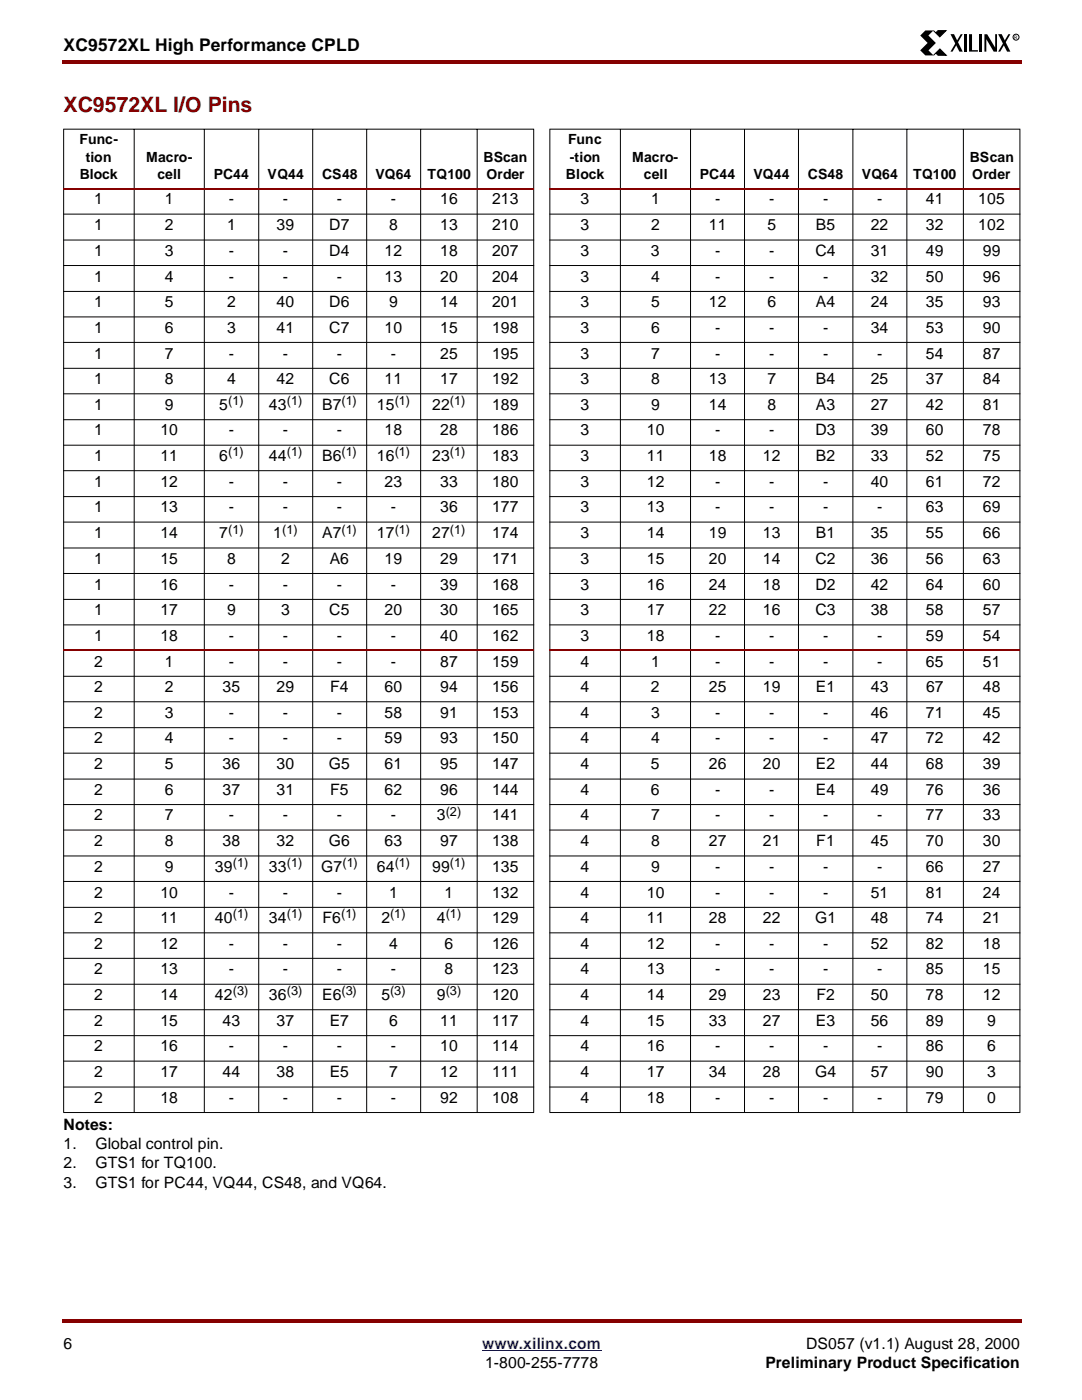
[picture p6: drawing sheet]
<svg xmlns="http://www.w3.org/2000/svg" width="216mm" height="279mm" viewBox="0 0 216 279" stroke-linecap="round" stroke-linejoin="round" font-family="sans-serif">
<g fill="#850000">
<path d="M12.3 12h.4v.7h-.4z"/>
<path d="M203.2 12h.3v.7h-.3z"/>
<path d="M12.7 12h190.5v.7h-190.5z"/>
</g>
<path d="M12.7 266.7h190.4v7.6h-190.4z" fill="#fff"/>
<path d="M96.1 269.2h23.7" fill="none" stroke="#00f" stroke-width=".2"/>
<g fill="#850000">
<path d="M12.3 262.9h.4v.7h-.4z"/>
<path d="M203.2 262.9h.3v.7h-.3z"/>
<path d="M12.7 262.9h190.5v.7h-190.5z"/>
</g>
<path d="M183.1 6h20v5.2h-20z" fill="#fff"/>
<path d="M184.3 6.1h1.6l-1 1 1.5 1.5-1.4 1.4 1 1h-1.7l-1-1 1.5-1.4-1.5-1.5zM189.3 6.8h.8l1.7 3.5h-.7zM191.4 6.8h.4l-2 3.5h-.5zM192 6.8h.6v3.5h-.6zM193 6.8h.6v3.2h1.2v.3h-1.8zM195.1 6.8h.6v3.5h-.6zM196.1 6.8h.6l1.5 2.7v-2.7h.4v3.5h-.6l-1.5-2.5v2.5h-.4zM198.8 6.8h.7l1.8 3.5h-.7zM200.9 6.8h.4l-2 3.5h-.5z" fill="#000"/>
<path d="M185.9 6.1l.5 .5 .5-.5h1.6l-1.3 1.3zM186.4 10.6l-.4 .4 1.2-1.2 1.3 1.2h-1.6z" fill="#000" stroke="#000" stroke-width=".2"/>
<g fill="none" stroke="#000" stroke-width=".2">
<path d="M12.6 25.7h93.8M12.7 25.8v195.9M26.7 25.7v196M40.7 25.7v196M51.5 25.7v196M62.3 25.7v196M73 25.7v196M83.8 25.7v196M95.1 25.7v196M106.3 25.8v195.9M109.5 25.7h93.8M109.5 25.8v195.9"/>
<path d="M123.6 25.7v196M137.6 25.7v196M148.3 25.7v196M159.1 25.7v196M169.9 25.7v196M180.7 25.7v196M191.9 25.7v196M203.2 25.8v195.9M12.6 42.7h93.8M12.6 47.8h93.8M12.6 52.9h93.8M12.6 58.1h93.8"/>
<path d="M109.5 42.7h93.8M109.5 47.8h93.8M109.5 52.9h93.8M109.5 58.1h93.8M12.6 63.2h93.8M12.6 68.2h93.8M12.6 73.4h93.8M12.6 78.5h93.8M109.5 63.2h93.8M109.5 68.2h93.8M109.5 73.4h93.8M109.5 78.5h93.8"/>
<path d="M12.6 83.7h93.8M12.6 88.7h93.8M12.6 93.8h93.8M12.6 99h93.8M109.5 83.7h93.8M109.5 88.7h93.8M109.5 93.8h93.8M109.5 99h93.8M12.6 104.1h93.8M12.6 109.2h93.8M12.6 114.3h93.8M12.6 119.5h93.8"/>
<path d="M109.5 104.1h93.8M109.5 109.2h93.8M109.5 114.3h93.8M109.5 119.5h93.8M12.6 124.6h93.8M12.6 134.8h93.8M12.6 139.9h93.8M109.5 124.6h93.8M109.5 134.8h93.8M109.5 139.9h93.8M12.6 145h93.8M12.6 150.1h93.8"/>
<path d="M12.6 155.3h93.8M109.5 145h93.8M109.5 150.1h93.8M109.5 155.3h93.8M12.6 160.4h93.8M12.6 165.4h93.8M12.6 170.6h93.8M12.6 175.7h93.8M109.5 160.4h93.8M109.5 165.4h93.8M109.5 170.6h93.8M109.5 175.7h93.8"/>
<path d="M12.6 180.9h93.8M12.6 185.9h93.8M12.6 191h93.8M12.6 196.2h93.8M109.5 180.9h93.8M109.5 185.9h93.8M109.5 191h93.8M109.5 196.2h93.8M12.6 201.3h93.8M12.6 206.4h93.8M12.6 211.5h93.8M12.6 216.7h93.8"/>
<path d="M109.5 201.3h93.8M109.5 206.4h93.8M109.5 211.5h93.8M109.5 216.7h93.8M12.6 221.7h93.8M109.5 221.7h93.8"/>
<circle cx="202.4" cy="7.4" r=".59"/>
</g>
<path d="M12.6 37.6h93.8M109.5 37.6h93.8M12.6 129.6h93.8M109.5 129.6h93.8" fill="none" stroke="#850000" stroke-width=".34"/>
<text font-size="4.2" fill="#850000" x="12.7" y="22.3">XC9572XL I/O Pins</text>
<text font-size="3.5" x="12.7" y="10.2">XC9572XL High Performance CPLD</text>
<g font-size="3.1">
<text x="18.8" y="40.7">1</text>
<text x="32.8" y="40.7">1</text>
<text x="45.6" y="40.7">-</text>
<text x="56.4" y="40.7">-</text>
<text x="67.1" y="40.7">-</text>
<text x="77.9" y="40.7">-</text>
<text x="87.7" y="40.7">16</text>
<text x="98" y="40.7">213</text>
<text x="115.6" y="40.7">3</text>
<text x="129.7" y="40.7">1</text>
<text x="142.5" y="40.7">-</text>
<text x="153.2" y="40.7">-</text>
<text x="164" y="40.7">-</text>
<text x="174.7" y="40.7">-</text>
<text x="184.5" y="40.7">41</text>
<text x="194.9" y="40.7">105</text>
<text x="18.8" y="45.9">1</text>
<text x="32.8" y="45.9">2</text>
<text x="45.3" y="45.9">1</text>
<text x="55.1" y="45.9">39</text>
<text x="65.6" y="45.9">D7</text>
<text x="77.5" y="45.9">8</text>
<text x="87.7" y="45.9">13</text>
<text x="98" y="45.9">210</text>
<text x="115.6" y="45.9">3</text>
<text x="129.7" y="45.9">2</text>
<text x="141.2" y="45.9">11</text>
<text x="152.9" y="45.9">5</text>
<text x="162.5" y="45.9">B5</text>
<text x="173.5" y="45.9">22</text>
<text x="184.5" y="45.9">32</text>
<text x="194.9" y="45.9">102</text>
<text x="18.8" y="51">1</text>
<text x="32.8" y="51">3</text>
<text x="45.6" y="51">-</text>
<text x="56.4" y="51">-</text>
<text x="65.6" y="51">D4</text>
<text x="76.6" y="51">12</text>
<text x="87.7" y="51">18</text>
<text x="98" y="51">207</text>
<text x="115.6" y="51">3</text>
<text x="129.7" y="51">3</text>
<text x="142.5" y="51">-</text>
<text x="153.2" y="51">-</text>
<text x="162.5" y="51">C4</text>
<text x="173.5" y="51">31</text>
<text x="184.5" y="51">49</text>
<text x="195.8" y="51">99</text>
<text x="18.8" y="56.1">1</text>
<text x="32.8" y="56.1">4</text>
<text x="45.6" y="56.1">-</text>
<text x="56.4" y="56.1">-</text>
<text x="67.1" y="56.1">-</text>
<text x="76.6" y="56.1">13</text>
<text x="87.7" y="56.1">20</text>
<text x="98" y="56.1">204</text>
<text x="115.6" y="56.1">3</text>
<text x="129.7" y="56.1">4</text>
<text x="142.5" y="56.1">-</text>
<text x="153.2" y="56.1">-</text>
<text x="164" y="56.1">-</text>
<text x="173.5" y="56.1">32</text>
<text x="184.5" y="56.1">50</text>
<text x="195.8" y="56.1">96</text>
<text x="18.8" y="61.2">1</text>
<text x="32.8" y="61.2">5</text>
<text x="45.3" y="61.2">2</text>
<text x="55.1" y="61.2">40</text>
<text x="65.6" y="61.2">D6</text>
<text x="77.5" y="61.2">9</text>
<text x="87.7" y="61.2">14</text>
<text x="98" y="61.2">201</text>
<text x="115.6" y="61.2">3</text>
<text x="129.7" y="61.2">5</text>
<text x="141.2" y="61.2">12</text>
<text x="152.9" y="61.2">6</text>
<text x="162.5" y="61.2">A4</text>
<text x="173.5" y="61.2">24</text>
<text x="184.5" y="61.2">35</text>
<text x="195.8" y="61.2">93</text>
<text x="18.8" y="66.3">1</text>
<text x="18.8" y="71.5">1</text>
<text x="32.8" y="66.3">6</text>
<text x="32.8" y="71.5">7</text>
<text x="45.3" y="66.3">3</text>
<text x="45.6" y="71.5">-</text>
<text x="55.1" y="66.3">41</text>
<text x="56.4" y="71.5">-</text>
<text x="65.6" y="66.3">C7</text>
<text x="67.1" y="71.5">-</text>
<text x="76.6" y="66.3">10</text>
<text x="77.9" y="71.5">-</text>
<text x="87.7" y="71.5">25</text>
<text x="87.7" y="66.3">15</text>
<text x="98" y="71.5">195</text>
<text x="98" y="66.3">198</text>
<text x="115.6" y="71.5">3</text>
<text x="115.6" y="66.3">3</text>
<text x="129.7" y="71.5">7</text>
<text x="129.7" y="66.3">6</text>
<text x="142.5" y="71.5">-</text>
<text x="142.5" y="66.3">-</text>
<text x="153.2" y="71.5">-</text>
<text x="153.2" y="66.3">-</text>
<text x="164" y="71.5">-</text>
<text x="164" y="66.3">-</text>
<text x="173.5" y="66.3">34</text>
<text x="174.7" y="71.5">-</text>
<text x="184.5" y="71.5">54</text>
<text x="184.5" y="66.3">53</text>
<text x="195.8" y="71.5">87</text>
<text x="195.8" y="66.3">90</text>
<text x="18.8" y="76.5">1</text>
<text x="32.8" y="76.5">8</text>
<text x="45.3" y="76.5">4</text>
<text x="55.1" y="76.5">42</text>
<text x="65.6" y="76.5">C6</text>
<text x="76.6" y="76.5">11</text>
<text x="87.7" y="76.5">17</text>
<text x="98" y="76.5">192</text>
<text x="115.6" y="76.5">3</text>
<text x="129.7" y="76.5">8</text>
<text x="141.2" y="76.5">13</text>
<text x="152.9" y="76.5">7</text>
<text x="162.5" y="76.5">B4</text>
<text x="173.5" y="76.5">25</text>
<text x="184.5" y="76.5">37</text>
<text x="195.8" y="76.5">84</text>
<text x="18.8" y="81.7">1</text>
<text x="32.8" y="81.7">9</text>
<text x="43.7" y="81.7">5</text>
<text x="53.6" y="81.7">43</text>
<text x="64.2" y="81.7">B7</text>
<text x="75.1" y="81.7">15</text>
<text x="86.1" y="81.7">22</text>
<text x="98" y="81.7">189</text>
<text x="115.6" y="81.7">3</text>
<text x="129.7" y="81.7">9</text>
<text x="141.2" y="81.7">14</text>
<text x="152.9" y="81.7">8</text>
<text x="162.5" y="81.7">A3</text>
<text x="173.5" y="81.7">27</text>
<text x="184.5" y="81.7">42</text>
<text x="195.8" y="81.7">81</text>
<text x="18.8" y="86.8">1</text>
<text x="32" y="86.8">10</text>
<text x="45.6" y="86.8">-</text>
<text x="56.4" y="86.8">-</text>
<text x="67.1" y="86.8">-</text>
<text x="76.6" y="86.8">18</text>
<text x="87.7" y="86.8">28</text>
<text x="98" y="86.8">186</text>
<text x="115.6" y="86.8">3</text>
<text x="128.8" y="86.8">10</text>
<text x="142.5" y="86.8">-</text>
<text x="153.2" y="86.8">-</text>
<text x="162.5" y="86.8">D3</text>
<text x="173.5" y="86.8">39</text>
<text x="184.5" y="86.8">60</text>
<text x="195.8" y="86.8">78</text>
<text x="18.8" y="92">1</text>
<text x="32" y="92">11</text>
<text x="43.7" y="92">6</text>
<text x="53.6" y="92">44</text>
<text x="64.2" y="92">B6</text>
<text x="75.1" y="92">16</text>
<text x="86.1" y="92">23</text>
<text x="98" y="92">183</text>
<text x="115.6" y="92">3</text>
<text x="128.8" y="92">11</text>
<text x="141.2" y="92">18</text>
<text x="152" y="92">12</text>
<text x="162.5" y="92">B2</text>
<text x="173.5" y="92">33</text>
<text x="184.5" y="92">52</text>
<text x="195.8" y="92">75</text>
<text x="18.8" y="97">1</text>
<text x="32" y="97">12</text>
<text x="45.6" y="97">-</text>
<text x="56.4" y="97">-</text>
<text x="67.1" y="97">-</text>
<text x="76.6" y="97">23</text>
<text x="87.7" y="97">33</text>
<text x="98" y="97">180</text>
<text x="115.6" y="97">3</text>
<text x="128.8" y="97">12</text>
<text x="142.5" y="97">-</text>
<text x="153.2" y="97">-</text>
<text x="164" y="97">-</text>
<text x="173.5" y="97">40</text>
<text x="184.5" y="97">61</text>
<text x="195.8" y="97">72</text>
<text x="18.8" y="102.1">1</text>
<text x="18.8" y="107.3">1</text>
<text x="32" y="102.1">13</text>
<text x="32" y="107.3">14</text>
<text x="43.7" y="107.3">7</text>
<text x="45.6" y="102.1">-</text>
<text x="54.4" y="107.3">1</text>
<text x="56.4" y="102.1">-</text>
<text x="64.2" y="107.3">A7</text>
<text x="67.1" y="102.1">-</text>
<text x="75.1" y="107.3">17</text>
<text x="77.9" y="102.1">-</text>
<text x="86.1" y="107.3">27</text>
<text x="87.7" y="102.1">36</text>
<text x="98" y="102.1">177</text>
<text x="98" y="107.3">174</text>
<text x="115.6" y="102.1">3</text>
<text x="115.6" y="107.3">3</text>
<text x="128.8" y="102.1">13</text>
<text x="128.8" y="107.3">14</text>
<text x="141.2" y="107.3">19</text>
<text x="142.5" y="102.1">-</text>
<text x="152" y="107.3">13</text>
<text x="153.2" y="102.1">-</text>
<text x="162.5" y="107.3">B1</text>
<text x="164" y="102.1">-</text>
<text x="173.5" y="107.3">35</text>
<text x="174.7" y="102.1">-</text>
<text x="184.5" y="102.1">63</text>
<text x="184.5" y="107.3">55</text>
<text x="195.8" y="102.1">69</text>
<text x="195.8" y="107.3">66</text>
<text x="18.8" y="112.4">1</text>
<text x="32" y="112.4">15</text>
<text x="45.3" y="112.4">8</text>
<text x="56" y="112.4">2</text>
<text x="65.7" y="112.4">A6</text>
<text x="76.6" y="112.4">19</text>
<text x="87.7" y="112.4">29</text>
<text x="98" y="112.4">171</text>
<text x="115.6" y="112.4">3</text>
<text x="128.8" y="112.4">15</text>
<text x="141.2" y="112.4">20</text>
<text x="152" y="112.4">14</text>
<text x="162.5" y="112.4">C2</text>
<text x="173.5" y="112.4">36</text>
<text x="184.5" y="112.4">56</text>
<text x="195.8" y="112.4">63</text>
<text x="18.8" y="117.5">1</text>
<text x="32" y="117.5">16</text>
<text x="45.6" y="117.5">-</text>
<text x="56.4" y="117.5">-</text>
<text x="67.1" y="117.5">-</text>
<text x="77.9" y="117.5">-</text>
<text x="87.7" y="117.5">39</text>
<text x="98" y="117.5">168</text>
<text x="115.6" y="117.5">3</text>
<text x="128.8" y="117.5">16</text>
<text x="141.2" y="117.5">24</text>
<text x="152" y="117.5">18</text>
<text x="162.5" y="117.5">D2</text>
<text x="173.5" y="117.5">42</text>
<text x="184.5" y="117.5">64</text>
<text x="195.8" y="117.5">60</text>
<text x="18.8" y="122.6">1</text>
<text x="32" y="122.6">17</text>
<text x="45.3" y="122.6">9</text>
<text x="56" y="122.6">3</text>
<text x="65.6" y="122.6">C5</text>
<text x="76.6" y="122.6">20</text>
<text x="87.7" y="122.6">30</text>
<text x="98" y="122.6">165</text>
<text x="115.6" y="122.6">3</text>
<text x="128.8" y="122.6">17</text>
<text x="141.2" y="122.6">22</text>
<text x="152" y="122.6">16</text>
<text x="162.5" y="122.6">C3</text>
<text x="173.5" y="122.6">38</text>
<text x="184.5" y="122.6">58</text>
<text x="195.8" y="122.6">57</text>
<text x="18.8" y="127.7">1</text>
<text x="32" y="127.7">18</text>
<text x="45.6" y="127.7">-</text>
<text x="56.4" y="127.7">-</text>
<text x="67.1" y="127.7">-</text>
<text x="77.9" y="127.7">-</text>
<text x="87.7" y="127.7">40</text>
<text x="98" y="127.7">162</text>
<text x="115.6" y="127.7">3</text>
<text x="128.8" y="127.7">18</text>
<text x="142.5" y="127.7">-</text>
<text x="153.2" y="127.7">-</text>
<text x="164" y="127.7">-</text>
<text x="174.7" y="127.7">-</text>
<text x="184.5" y="127.7">59</text>
<text x="195.8" y="127.7">54</text>
<text x="18.8" y="132.8">2</text>
<text x="18.8" y="137.9">2</text>
<text x="32.8" y="132.8">1</text>
<text x="32.8" y="137.9">2</text>
<text x="44.3" y="137.9">35</text>
<text x="45.6" y="132.8">-</text>
<text x="55.1" y="137.9">29</text>
<text x="56.4" y="132.8">-</text>
<text x="65.8" y="137.9">F4</text>
<text x="67.1" y="132.8">-</text>
<text x="76.6" y="137.9">60</text>
<text x="77.9" y="132.8">-</text>
<text x="87.7" y="137.9">94</text>
<text x="87.7" y="132.8">87</text>
<text x="98" y="137.9">156</text>
<text x="98" y="132.8">159</text>
<text x="115.6" y="137.9">4</text>
<text x="115.6" y="132.8">4</text>
<text x="129.7" y="137.9">2</text>
<text x="129.7" y="132.8">1</text>
<text x="141.2" y="137.9">25</text>
<text x="142.5" y="132.8">-</text>
<text x="152" y="137.9">19</text>
<text x="153.2" y="132.8">-</text>
<text x="162.5" y="137.9">E1</text>
<text x="164" y="132.8">-</text>
<text x="173.5" y="137.9">43</text>
<text x="174.7" y="132.8">-</text>
<text x="184.5" y="132.8">65</text>
<text x="184.5" y="137.9">67</text>
<text x="195.8" y="132.8">51</text>
<text x="195.8" y="137.9">48</text>
<text x="18.8" y="143.1">2</text>
<text x="32.8" y="143.1">3</text>
<text x="45.6" y="143.1">-</text>
<text x="56.4" y="143.1">-</text>
<text x="67.1" y="143.1">-</text>
<text x="76.6" y="143.1">58</text>
<text x="87.7" y="143.1">91</text>
<text x="98" y="143.1">153</text>
<text x="115.6" y="143.1">4</text>
<text x="129.7" y="143.1">3</text>
<text x="142.5" y="143.1">-</text>
<text x="153.2" y="143.1">-</text>
<text x="164" y="143.1">-</text>
<text x="173.5" y="143.1">46</text>
<text x="184.5" y="143.1">71</text>
<text x="195.8" y="143.1">45</text>
<text x="18.8" y="148.2">2</text>
<text x="32.8" y="148.2">4</text>
<text x="45.6" y="148.2">-</text>
<text x="56.4" y="148.2">-</text>
<text x="67.1" y="148.2">-</text>
<text x="76.6" y="148.2">59</text>
<text x="87.7" y="148.2">93</text>
<text x="98" y="148.2">150</text>
<text x="115.6" y="148.2">4</text>
<text x="129.7" y="148.2">4</text>
<text x="142.5" y="148.2">-</text>
<text x="153.2" y="148.2">-</text>
<text x="164" y="148.2">-</text>
<text x="173.5" y="148.2">47</text>
<text x="184.5" y="148.2">72</text>
<text x="195.8" y="148.2">42</text>
<text x="18.8" y="153.3">2</text>
<text x="32.8" y="153.3">5</text>
<text x="44.3" y="153.3">36</text>
<text x="55.1" y="153.3">30</text>
<text x="65.5" y="153.3">G5</text>
<text x="76.6" y="153.3">61</text>
<text x="87.7" y="153.3">95</text>
<text x="98" y="153.3">147</text>
<text x="115.6" y="153.3">4</text>
<text x="129.7" y="153.3">5</text>
<text x="141.2" y="153.3">26</text>
<text x="152" y="153.3">20</text>
<text x="162.5" y="153.3">E2</text>
<text x="173.5" y="153.3">44</text>
<text x="184.5" y="153.3">68</text>
<text x="195.8" y="153.3">39</text>
<text x="18.8" y="158.4">2</text>
<text x="32.8" y="158.4">6</text>
<text x="44.3" y="158.4">37</text>
<text x="55.1" y="158.4">31</text>
<text x="65.8" y="158.4">F5</text>
<text x="76.6" y="158.4">62</text>
<text x="87.7" y="158.4">96</text>
<text x="98" y="158.4">144</text>
<text x="115.6" y="158.4">4</text>
<text x="129.7" y="158.4">6</text>
<text x="142.5" y="158.4">-</text>
<text x="153.2" y="158.4">-</text>
<text x="162.5" y="158.4">E4</text>
<text x="173.5" y="158.4">49</text>
<text x="184.5" y="158.4">76</text>
<text x="195.8" y="158.4">36</text>
<text x="18.8" y="163.5">2</text>
<text x="32.8" y="163.5">7</text>
<text x="45.6" y="163.5">-</text>
<text x="56.4" y="163.5">-</text>
<text x="67.1" y="163.5">-</text>
<text x="77.9" y="163.5">-</text>
<text x="87" y="163.5">3</text>
<text x="98" y="163.5">141</text>
<text x="115.6" y="163.5">4</text>
<text x="129.7" y="163.5">7</text>
<text x="142.5" y="163.5">-</text>
<text x="153.2" y="163.5">-</text>
<text x="164" y="163.5">-</text>
<text x="174.7" y="163.5">-</text>
<text x="184.5" y="163.5">77</text>
<text x="195.8" y="163.5">33</text>
<text x="18.8" y="168.7">2</text>
<text x="18.8" y="173.7">2</text>
<text x="32.8" y="168.7">8</text>
<text x="32.8" y="173.7">9</text>
<text x="42.8" y="173.7">39</text>
<text x="44.3" y="168.7">38</text>
<text x="53.6" y="173.7">33</text>
<text x="55.1" y="168.7">32</text>
<text x="64" y="173.7">G7</text>
<text x="65.5" y="168.7">G6</text>
<text x="75.1" y="173.7">64</text>
<text x="76.6" y="168.7">63</text>
<text x="86.1" y="173.7">99</text>
<text x="87.7" y="168.7">97</text>
<text x="98" y="168.7">138</text>
<text x="98" y="173.7">135</text>
<text x="115.6" y="168.7">4</text>
<text x="115.6" y="173.7">4</text>
<text x="129.7" y="168.7">8</text>
<text x="129.7" y="173.7">9</text>
<text x="141.2" y="168.7">27</text>
<text x="142.5" y="173.7">-</text>
<text x="152" y="168.7">21</text>
<text x="153.2" y="173.7">-</text>
<text x="162.6" y="168.7">F1</text>
<text x="164" y="173.7">-</text>
<text x="173.5" y="168.7">45</text>
<text x="174.7" y="173.7">-</text>
<text x="184.5" y="173.7">66</text>
<text x="184.5" y="168.7">70</text>
<text x="195.8" y="173.7">27</text>
<text x="195.8" y="168.7">30</text>
<text x="18.8" y="178.9">2</text>
<text x="32" y="178.9">10</text>
<text x="45.6" y="178.9">-</text>
<text x="56.4" y="178.9">-</text>
<text x="67.1" y="178.9">-</text>
<text x="77.5" y="178.9">1</text>
<text x="88.5" y="178.9">1</text>
<text x="98" y="178.9">132</text>
<text x="115.6" y="178.9">4</text>
<text x="128.8" y="178.9">10</text>
<text x="142.5" y="178.9">-</text>
<text x="153.2" y="178.9">-</text>
<text x="164" y="178.9">-</text>
<text x="173.5" y="178.9">51</text>
<text x="184.5" y="178.9">81</text>
<text x="195.8" y="178.9">24</text>
<text x="18.8" y="184">2</text>
<text x="32" y="184">11</text>
<text x="42.8" y="184">40</text>
<text x="53.6" y="184">34</text>
<text x="64.2" y="184">F6</text>
<text x="76" y="184">2</text>
<text x="87" y="184">4</text>
<text x="98" y="184">129</text>
<text x="115.6" y="184">4</text>
<text x="128.8" y="184">11</text>
<text x="141.2" y="184">28</text>
<text x="152" y="184">22</text>
<text x="162.4" y="184">G1</text>
<text x="173.5" y="184">48</text>
<text x="184.5" y="184">74</text>
<text x="195.8" y="184">21</text>
<text x="18.8" y="189.2">2</text>
<text x="32" y="189.2">12</text>
<text x="45.6" y="189.2">-</text>
<text x="56.4" y="189.2">-</text>
<text x="67.1" y="189.2">-</text>
<text x="77.5" y="189.2">4</text>
<text x="88.5" y="189.2">6</text>
<text x="98" y="189.2">126</text>
<text x="115.6" y="189.2">4</text>
<text x="128.8" y="189.2">12</text>
<text x="142.5" y="189.2">-</text>
<text x="153.2" y="189.2">-</text>
<text x="164" y="189.2">-</text>
<text x="173.5" y="189.2">52</text>
<text x="184.5" y="189.2">82</text>
<text x="195.8" y="189.2">18</text>
<text x="18.8" y="194.2">2</text>
<text x="32" y="194.2">13</text>
<text x="45.6" y="194.2">-</text>
<text x="56.4" y="194.2">-</text>
<text x="67.1" y="194.2">-</text>
<text x="77.9" y="194.2">-</text>
<text x="88.5" y="194.2">8</text>
<text x="98" y="194.2">123</text>
<text x="115.6" y="194.2">4</text>
<text x="128.8" y="194.2">13</text>
<text x="142.5" y="194.2">-</text>
<text x="153.2" y="194.2">-</text>
<text x="164" y="194.2">-</text>
<text x="174.7" y="194.2">-</text>
<text x="184.5" y="194.2">85</text>
<text x="195.8" y="194.2">15</text>
<text x="18.8" y="199.3">2</text>
<text x="32" y="199.3">14</text>
<text x="42.8" y="199.3">42</text>
<text x="53.6" y="199.3">36</text>
<text x="64.2" y="199.3">E6</text>
<text x="76" y="199.3">5</text>
<text x="87" y="199.3">9</text>
<text x="98" y="199.3">120</text>
<text x="115.6" y="199.3">4</text>
<text x="128.8" y="199.3">14</text>
<text x="141.2" y="199.3">29</text>
<text x="152" y="199.3">23</text>
<text x="162.6" y="199.3">F2</text>
<text x="173.5" y="199.3">50</text>
<text x="184.5" y="199.3">78</text>
<text x="195.8" y="199.3">12</text>
<text x="18.8" y="204.5">2</text>
<text x="18.8" y="209.6">2</text>
<text x="32" y="204.5">15</text>
<text x="32" y="209.6">16</text>
<text x="44.3" y="204.5">43</text>
<text x="45.6" y="209.6">-</text>
<text x="55.1" y="204.5">37</text>
<text x="56.4" y="209.6">-</text>
<text x="65.7" y="204.5">E7</text>
<text x="67.1" y="209.6">-</text>
<text x="77.5" y="204.5">6</text>
<text x="77.9" y="209.6">-</text>
<text x="87.7" y="209.6">10</text>
<text x="87.7" y="204.5">11</text>
<text x="98" y="209.6">114</text>
<text x="98" y="204.5">117</text>
<text x="115.6" y="209.6">4</text>
<text x="115.6" y="204.5">4</text>
<text x="128.8" y="209.6">16</text>
<text x="128.8" y="204.5">15</text>
<text x="141.2" y="204.5">33</text>
<text x="142.5" y="209.6">-</text>
<text x="152" y="204.5">27</text>
<text x="153.2" y="209.6">-</text>
<text x="162.5" y="204.5">E3</text>
<text x="164" y="209.6">-</text>
<text x="173.5" y="204.5">56</text>
<text x="174.7" y="209.6">-</text>
<text x="184.5" y="209.6">86</text>
<text x="184.5" y="204.5">89</text>
<text x="196.7" y="209.6">6</text>
<text x="196.7" y="204.5">9</text>
<text x="18.8" y="214.7">2</text>
<text x="32" y="214.7">17</text>
<text x="44.3" y="214.7">44</text>
<text x="55.1" y="214.7">38</text>
<text x="65.7" y="214.7">E5</text>
<text x="77.5" y="214.7">7</text>
<text x="87.7" y="214.7">12</text>
<text x="98" y="214.7">111</text>
<text x="115.6" y="214.7">4</text>
<text x="128.8" y="214.7">17</text>
<text x="141.2" y="214.7">34</text>
<text x="152" y="214.7">28</text>
<text x="162.4" y="214.7">G4</text>
<text x="173.5" y="214.7">57</text>
<text x="184.5" y="214.7">90</text>
<text x="196.7" y="214.7">3</text>
<text x="18.8" y="219.8">2</text>
<text x="32" y="219.8">18</text>
<text x="45.6" y="219.8">-</text>
<text x="56.4" y="219.8">-</text>
<text x="67.1" y="219.8">-</text>
<text x="77.9" y="219.8">-</text>
<text x="87.7" y="219.8">92</text>
<text x="98" y="219.8">108</text>
<text x="115.6" y="219.8">4</text>
<text x="128.8" y="219.8">18</text>
<text x="142.5" y="219.8">-</text>
<text x="153.2" y="219.8">-</text>
<text x="164" y="219.8">-</text>
<text x="174.7" y="219.8">-</text>
<text x="184.5" y="219.8">79</text>
<text x="196.7" y="219.8">0</text>
<text x="12.7" y="225.1">Notes:</text>
<text x="12.7" y="228.9">1.</text>
<text x="12.7" y="232.8">2.</text>
<text x="19" y="232.8">GTS1 for TQ100.</text>
<text x="19" y="228.9">Global control pin.</text>
<text x="12.7" y="236.7">3.</text>
<text x="19" y="236.7">GTS1 for PC44, VQ44, CS48, and VQ64.</text>
<text x="12.7" y="268.8">6</text>
<text x="160.6" y="268.8">DS057 (v1.1) August 28, 2000</text>
<text x="96.7" y="272.7">1-800-255-7778</text>
<text x="152.5" y="272.7">Preliminary Product Specification</text>
</g>
<text font-size="3.1" fill="#00f" x="96.1" y="268.8">www.xilinx.com</text>
<g font-size="2.8">
<text x="15.8" y="28.7">Func-</text>
<text x="113.2" y="28.7">Func</text>
<text x="15.9" y="35.7">Block</text>
<text x="17.1" y="32.3">tion</text>
<text x="29.1" y="32.3">Macro-</text>
<text x="31.4" y="35.7">cell</text>
<text x="42.6" y="35.7">PC44</text>
<text x="53.3" y="35.7">VQ44</text>
<text x="64.2" y="35.7">CS48</text>
<text x="74.8" y="35.7">VQ64</text>
<text x="85.2" y="35.7">TQ100</text>
<text x="96.3" y="32.3">BScan</text>
<text x="96.9" y="35.7">Order</text>
<text x="112.8" y="35.7">Block</text>
<text x="113.5" y="32.3">-tion</text>
<text x="126" y="32.3">Macro-</text>
<text x="128.2" y="35.7">cell</text>
<text x="139.4" y="35.7">PC44</text>
<text x="150.1" y="35.7">VQ44</text>
<text x="160.9" y="35.7">CS48</text>
<text x="171.7" y="35.7">VQ64</text>
<text x="181.9" y="35.7">TQ100</text>
<text x="193.2" y="32.3">BScan</text>
<text x="193.7" y="35.7">Order</text>
</g>
<g font-size="2.5">
<text x="45.4" y="80.7">(1)</text>
<text x="57.1" y="80.7">(1)</text>
<text x="68.1" y="80.7">(1)</text>
<text x="78.6" y="80.7">(1)</text>
<text x="89.6" y="80.7">(1)</text>
<text x="45.4" y="90.9">(1)</text>
<text x="57.1" y="90.9">(1)</text>
<text x="68.1" y="90.9">(1)</text>
<text x="78.6" y="90.9">(1)</text>
<text x="89.6" y="90.9">(1)</text>
<text x="45.4" y="106.3">(1)</text>
<text x="56.2" y="106.3">(1)</text>
<text x="68.1" y="106.3">(1)</text>
<text x="78.6" y="106.3">(1)</text>
<text x="89.6" y="106.3">(1)</text>
<text x="88.8" y="162.6">(2)</text>
<text x="46.4" y="172.8">(1)</text>
<text x="57.1" y="172.8">(1)</text>
<text x="68.2" y="172.8">(1)</text>
<text x="78.6" y="172.8">(1)</text>
<text x="89.6" y="172.8">(1)</text>
<text x="46.4" y="183.1">(1)</text>
<text x="57.1" y="183.1">(1)</text>
<text x="68" y="183.1">(1)</text>
<text x="77.7" y="183.1">(1)</text>
<text x="88.8" y="183.1">(1)</text>
<text x="46.4" y="198.4">(3)</text>
<text x="57.1" y="198.4">(3)</text>
<text x="68.1" y="198.4">(3)</text>
<text x="77.7" y="198.4">(3)</text>
<text x="88.8" y="198.4">(3)</text>
</g>
<text font-size=".9" x="202" y="7.7">R</text>
</svg>
